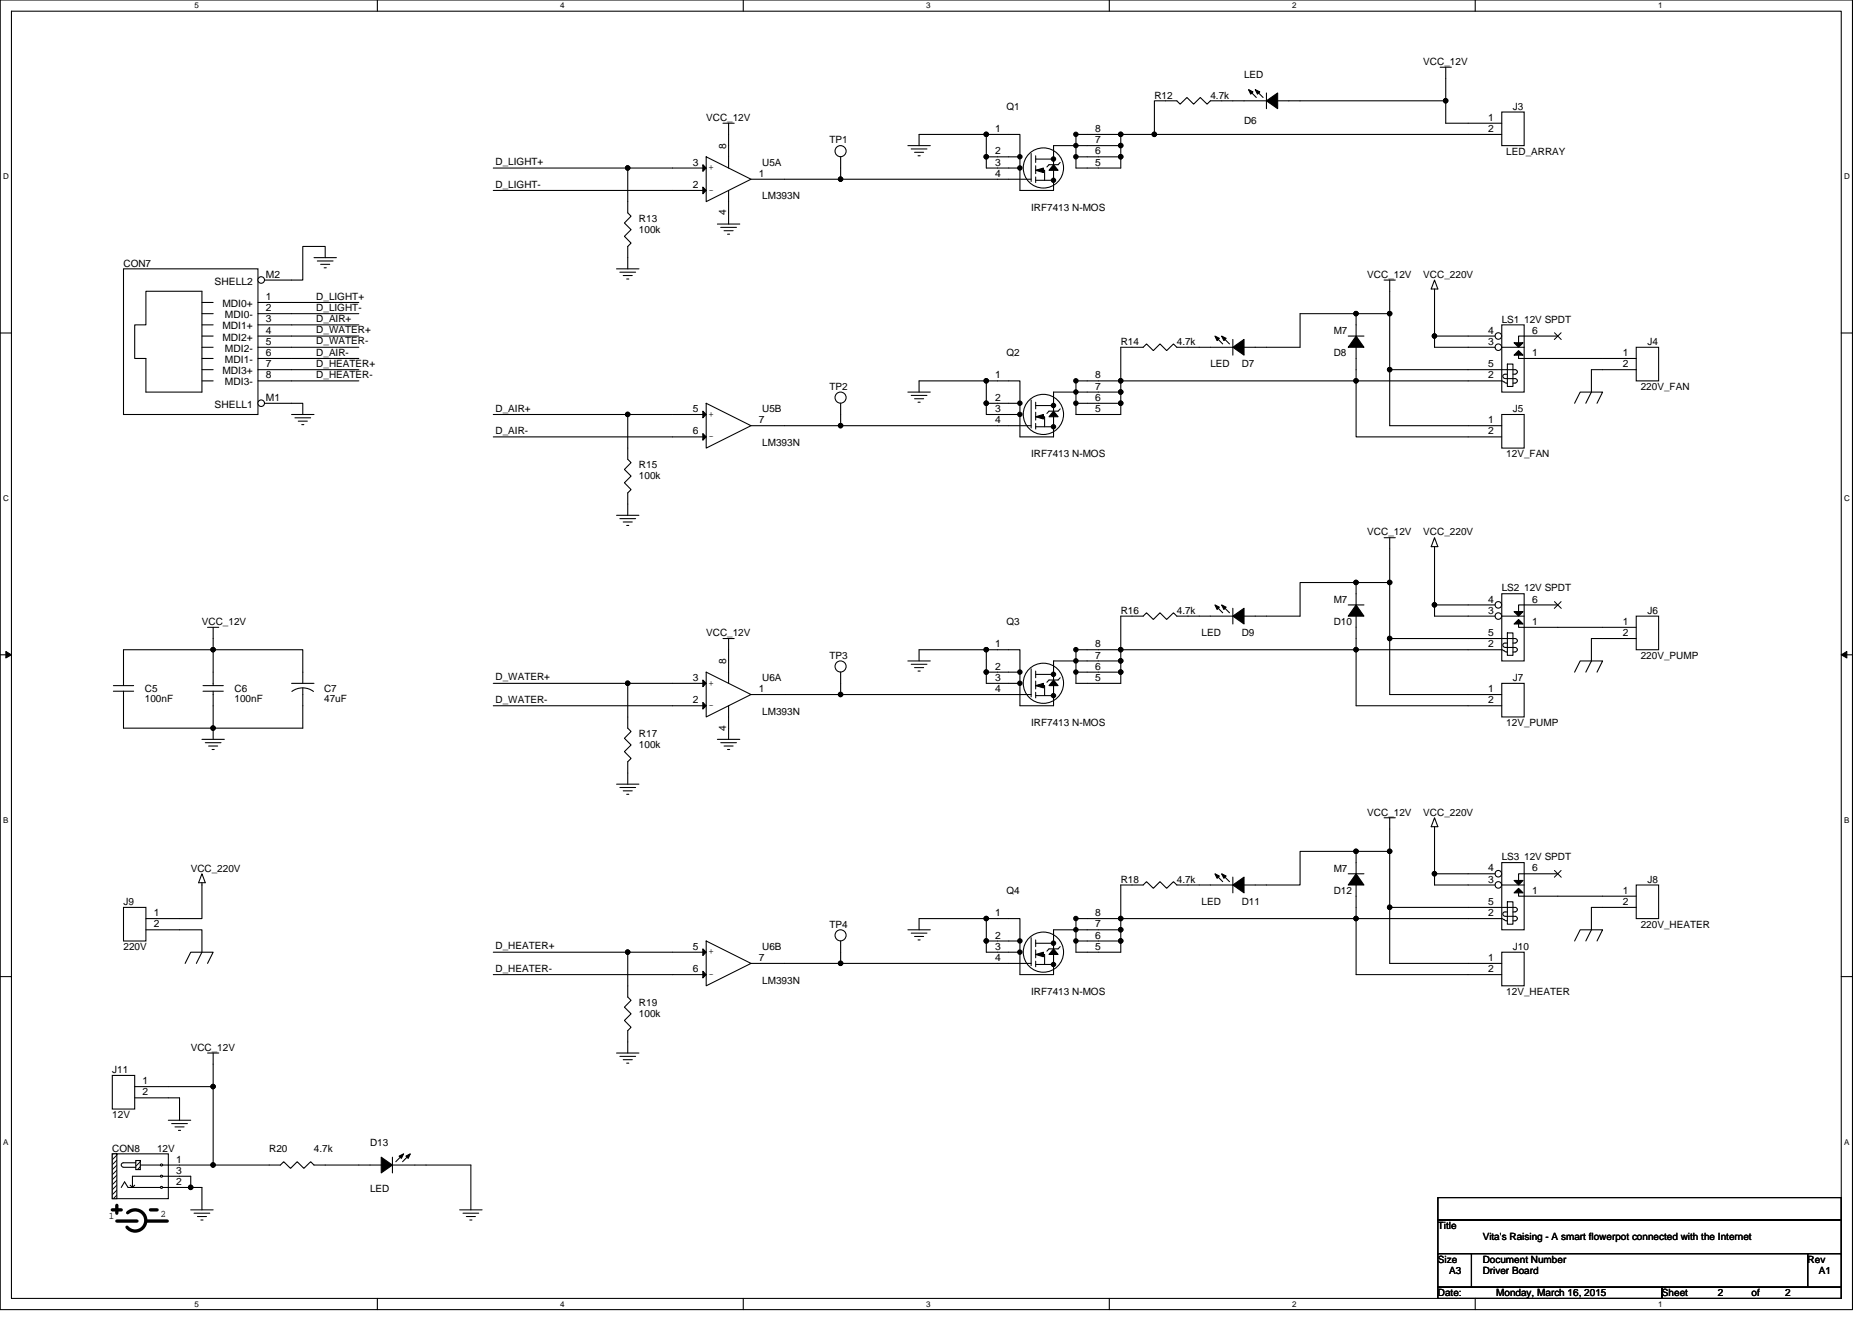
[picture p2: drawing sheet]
<svg xmlns="http://www.w3.org/2000/svg" width="297mm" height="210mm" viewBox="0 0 297 210" stroke-linecap="round" stroke-linejoin="round" font-family="sans-serif">
<path d="M0 0h293.9v207.9h-293.9zM1.8 1.8h290.4v204.3h-290.4z" fill="none" stroke="#000" stroke-width=".17"/>
<g fill="#fff">
<path d="M30.8 .2h.7v1.4h-.7z"/>
<path d="M30.8 206.3h.7v1.4h-.7z"/>
</g>
<path d="M59.9 0v1.8M59.9 206.1v1.8" fill="none" stroke="#000" stroke-width=".17"/>
<g fill="#fff">
<path d="M88.9 .2h.7v1.4h-.7z"/>
<path d="M88.9 206.3h.7v1.4h-.7z"/>
</g>
<path d="M117.9 0v1.8M117.9 206.1v1.8" fill="none" stroke="#000" stroke-width=".17"/>
<g fill="#fff">
<path d="M147 .2h.7v1.4h-.7z"/>
<path d="M147 206.3h.7v1.4h-.7z"/>
</g>
<path d="M176 0v1.8M176 206.1v1.8" fill="none" stroke="#000" stroke-width=".17"/>
<g fill="#fff">
<path d="M205 .2h.7v1.4h-.7z"/>
<path d="M205 206.3h.7v1.4h-.7z"/>
</g>
<path d="M234.1 0v1.8M234.1 206.1v1.8" fill="none" stroke="#000" stroke-width=".17"/>
<g fill="#fff">
<path d="M263.1 .2h.7v1.4h-.7z"/>
<path d="M263.1 206.3h.7v1.4h-.7z"/>
<path d="M.5 27.3h.9v1.4h-.9z"/>
<path d="M292.6 27.3h.9v1.4h-.9z"/>
<path d="M.5 78.4h.9v1.4h-.9z"/>
<path d="M292.6 78.4h.9v1.4h-.9z"/>
</g>
<path d="M0 52.9h1.8M292.2 52.9h1.7" fill="none" stroke="#000" stroke-width=".17"/>
<g fill="#fff">
<path d="M.5 129.5h.8v1.4h-.8z"/>
<path d="M292.6 129.5h.9v1.4h-.9z"/>
</g>
<path d="M0 103.9h1.8M292.2 103.9h1.7" fill="none" stroke="#000" stroke-width=".17"/>
<path d="M.9 103.4l.9 .5-.9 .5zM292.2 103.9l.8-.5v1z" fill="#000" stroke="#000" stroke-width=".16"/>
<g fill="#fff">
<path d="M.5 180.5h.8v1.4h-.8z"/>
<path d="M292.6 180.5h.9v1.4h-.9z"/>
</g>
<g fill="none" stroke="#000" stroke-width=".17">
<path d="M114.7 19.6h1.8M115.6 19.6v3.5M185 16h-1.8v5.3h49.8M193.8 16h1.8M206.3 16h23.1M228.5 10.7h1.8M229.4 10.7v5.3M229.4 16v3.6h3.6M78.3 26.7h21.3M78.3 30.2h28.4M99.6 26.7v5.3M99.6 26.7h7.1"/>
<path d="M113.8 35.6h3.6M114.4 36.1h2.5M114.9 36.6h1.4M115.4 37.2h.4M115.6 33.8v1.8M124.5 28.4h8.9M133.4 28.4h24.9M133.4 26.7v1.7M144.1 23.1h3.5M144.6 23.6h2.5M145.1 24.2h1.5M145.7 24.7h.3"/>
<path d="M156.5 21.3h-10.7v1.8M156.5 24.9v1.8h1.8M156.5 21.3v3.6M156.5 21.3h1.8M156.5 24.9h1.8M174.3 21.3h3.5M174.3 23.1h3.5M174.3 24.9h3.5M177.8 24.9v1.8h-3.5M177.8 23.1v1.8M177.8 21.3h5.4M177.8 21.3v1.8"/>
<path d="M46.3 48h10.6M46.3 51.6h10.6M46.3 49.8h10.6M46.3 53.3h10.6M46.3 55.1h10.6M46.3 56.9h10.6M46.3 58.7h10.6M49.8 40.9h3.6M50.4 41.4h2.4M50.9 42h1.4M51.4 42.5h.4M51.6 40.9v-1.8h-3.6v5.3h-1.7"/>
<path d="M97.8 42.7h3.6M98.4 43.2h2.5M98.9 43.7h1.4M99.4 44.3h.4M99.6 40.9v1.8M179.6 55.1h-1.8v5.4M188.5 55.1h1.8M215.2 58.7v1.8h17.8M219.6 44.4h1.8M220.5 44.4v5.4M220.5 49.8v8.9M220.5 58.7v8.9h12.5"/>
<path d="M220.5 49.8h-14.2v5.3h-5.3M220.5 58.7h12.5M227.6 45.9v7.4M227.6 44.5l.6 1.4h-1.1zM233 53.3h-5.4v1.8h5.4M238.3 51.6h3.5v10.6h-3.5zM238.3 55.1h3.5M238.3 58.7h2.1M239.2 57.8h.9v3.5h-.9zM239.2 59.4h-.4a.34 .34 0 0 0-.3 .3 .34 .34 0 0 0 .3 .4M240.1 59.4h.3M240.4 58.7a.35 .35 0 0 1 .4 .3 .35 .35 0 0 1-.4 .4"/>
<path d="M241 56.4v.5h.8M241.8 53.3h-.8v1.1M247.2 56.9h7.1M254.3 58.7h-1.8v3.5l-.9 1.8M46.3 64h1.7v1.8M46.3 65.8h3.5M46.3 60.5h10.6M46.8 66.3h2.5M47.3 66.8h1.5M47.9 67.4h.3M78.3 69.3h28.4M78.3 65.8h21.3"/>
<path d="M99.6 65.8v5.3M99.6 65.8h7.1M124.5 67.6h8.9M133.4 67.6h24.9M133.4 65.8v1.8M144.1 62.2h3.5M144.6 62.8h2.5M145.1 63.3h1.5M145.7 63.8h.3M156.5 60.5h-10.7v1.7M156.5 60.5v3.5M156.5 64v1.8h1.8"/>
<path d="M156.5 60.5h1.8M156.5 64h1.8M174.3 60.5h3.5M174.3 62.2h3.5M174.3 64h3.5M177.8 64v1.8h-3.5M177.8 62.2v1.8M177.8 60.5v1.7M177.8 60.5h37.4v8.8h17.8M238.3 60.5l.3 .1M238.7 60.6l.3 .2M238.8 60.1h1.6"/>
<path d="M239 60.8h.2M240.1 60.8h.3M240.4 60.1a.35 .35 0 0 1 .4 .3 .35 .35 0 0 1-.4 .4M249.8 64l.9-1.8h3.6l-.9 1.8M32.9 99.6h1.8M33.8 99.6v3.5M97.8 81.8h3.6M98.4 82.3h2.5M98.9 82.8h1.4M99.4 83.4h.4M99.6 80v1.8M179.6 97.8h-1.8v5.3"/>
<path d="M188.5 97.8h1.8M219.6 85.3h1.8M220.5 92.5h-14.2v5.3h-5.3M220.5 85.3v7.2M220.5 92.5v8.8M227.6 86.8v9.2M227.6 85.3l.6 1.5h-1.1zM233 96h-5.4v1.8h5.4M247.2 99.6h7.1M19.6 112v3.6h14.2M32 117.3h3.6M32.6 117.9h2.5"/>
<path d="M33.1 118.4h1.4M33.7 119h.3M33.8 103.1h14.2v3.6M33.8 103.1h-14.2v3.6M33.8 103.1v3.6M33.8 112v3.6M33.8 115.6v1.7M48 112v3.6h-14.2M78.3 112h28.4M78.3 108.5h21.3M99.6 108.5v5.3M99.6 108.5h7.1"/>
<path d="M113.8 117.3h3.6M114.4 117.9h2.5M114.7 101.3h1.8M114.9 118.4h1.4M115.4 119h.4M115.6 101.3v3.6M115.6 115.6v1.7M124.5 110.2h8.9M133.4 110.2h24.9M133.4 108.5v1.7M144.1 104.9h3.5M144.6 105.4h2.5"/>
<path d="M145.1 106h1.5M145.7 106.5h.3M156.5 103.1h-10.7v1.8M156.5 106.7v1.8h1.8M156.5 103.1v3.6M156.5 103.1h1.8M156.5 106.7h1.8M174.3 104.9h3.5M174.3 103.1h3.5M174.3 106.7h3.5M177.8 106.7v1.8h-3.5M177.8 103.1v1.8"/>
<path d="M177.8 104.9v1.8M177.8 103.1h37.4v8.9h17.8M215.2 101.3v1.8h17.8M233 101.3h-12.5v8.9h12.5M249.8 106.7l.9-1.8h3.6l-.9 1.8M254.3 101.3h-1.8v3.6l-.9 1.8M32 138.7l.6 1.4h-1.1zM97.8 124.5h3.6M98.4 125h2.5M98.9 125.5h1.4M99.4 126.1h.4M99.6 122.7v1.8"/>
<path d="M219.6 129.8h1.8M220.5 135.1h-14.2v5.4h-5.3M220.5 129.8v5.3M220.5 135.1v8.9M227.6 131.2v7.5M227.6 129.8l.6 1.4h-1.1zM233 138.7h-5.4v1.8h5.4M0 155h1.8M28.5 147.6h3.5v3.5l-.8 1.8M29.4 152.9l.9-1.8h3.5l-.9 1.8M32 140.1v5.7h-3.5M78.3 154.7h28.4"/>
<path d="M78.3 151.1h21.3M99.6 151.1v5.4M99.6 151.1h7.1M124.5 152.9h8.9M133.4 152.9h24.9M133.4 151.1v1.8M144.1 147.6h3.5M144.6 148.1h2.5M145.1 148.6h1.5M145.7 149.2h.3M156.5 145.8h-10.7v1.8M156.5 145.8v3.6"/>
<path d="M156.5 145.8h1.8M156.5 149.4h1.8M156.5 149.4v1.7h1.8M174.3 147.6h3.5M174.3 145.8h3.5M174.3 149.4h3.5M177.8 149.4v1.7h-3.5M177.8 145.8v1.8M177.8 147.6v1.8M177.8 145.8h55.2M179.6 140.5h-1.8v5.3M188.5 140.5h1.8"/>
<path d="M215.2 144v10.7h17.8M220.5 144h12.5M220.5 144v8.9h12.5M247.2 142.2h7.1M249.8 149.4l.9-1.8h3.6l-.9 1.8M254.3 144h-1.8v3.6l-.9 1.8M292.2 155h1.7M26.7 177.8h3.6M26.7 174.2h1.8v3.6M26.7 172.5h7.1M27.2 178.3h2.5M27.8 178.9h1.4"/>
<path d="M28.3 179.4h.4M32.9 167.1h1.8M33.8 167.1v5.4M33.8 172.5v12.4M97.8 167.1h3.6M98.4 167.7h2.5M98.9 168.2h1.4M99.4 168.7h.4M99.6 165.4v1.7M28.5 186.7h1.8v1.8M28.5 188.5h1.8M28.5 184.9h5.3"/>
<path d="M30.3 192h3.5M30.3 188.5h1.7v3.5M30.8 192.6h2.5M31.3 193.1h1.5M31.9 193.6h.3M33.8 184.9h8.9M51.6 184.9h5.3M67.6 184.9h7.1v7.1M72.9 192h3.6M73.5 192.6h2.5M74 193.1h1.4M74.5 193.6h.4"/>
<path d="M228.2 190.1h64v3.5h-64zM228.2 193.6h64v5.4h-64zM228.2 199h5.3v5.3h-5.3zM233.5 199h53.3v5.3h-53.3zM286.8 199h5.4v5.3h-5.4zM228.2 204.3h35.5v1.8h-35.5zM263.7 204.3h28.5v1.8h-28.5z"/>
</g>
<g fill="#000" stroke="#000" stroke-width=".17">
<path d="M241 55.6l.7 .8h-1.5z" fill-rule="evenodd"/>
<path d="M240.2 54.4h1.5l-.7 .7z" fill-rule="evenodd"/>
<circle cx="229.4" cy="16" r=".35"/>
<circle cx="99.6" cy="26.7" r=".35"/>
<circle cx="133.4" cy="28.4" r=".35"/>
<circle cx="156.5" cy="21.3" r=".35"/>
<circle cx="156.5" cy="24.9" r=".35"/>
<circle cx="177.8" cy="21.3" r=".35"/>
<circle cx="177.8" cy="23.1" r=".35"/>
<circle cx="177.8" cy="24.9" r=".35"/>
<circle cx="183.2" cy="21.3" r=".35"/>
<circle cx="215.2" cy="49.8" r=".35"/>
<circle cx="220.5" cy="58.7" r=".35"/>
<circle cx="220.5" cy="49.8" r=".35"/>
<circle cx="227.6" cy="53.3" r=".35"/>
<circle cx="99.6" cy="65.8" r=".35"/>
<circle cx="133.4" cy="67.6" r=".35"/>
<circle cx="156.5" cy="64" r=".35"/>
<circle cx="156.5" cy="60.4" r=".35"/>
<circle cx="177.8" cy="62.2" r=".35"/>
<circle cx="177.8" cy="64" r=".35"/>
<circle cx="177.8" cy="60.4" r=".35"/>
<circle cx="215.2" cy="60.4" r=".35"/>
<circle cx="215.2" cy="92.4" r=".35"/>
<circle cx="220.5" cy="92.4" r=".35"/>
<circle cx="227.6" cy="96" r=".35"/>
<circle cx="33.8" cy="115.6" r=".35"/>
<circle cx="33.8" cy="103.1" r=".35"/>
<circle cx="99.6" cy="108.4" r=".35"/>
<circle cx="133.4" cy="110.2" r=".35"/>
<circle cx="156.5" cy="103.1" r=".35"/>
<circle cx="156.5" cy="106.7" r=".35"/>
<circle cx="177.8" cy="106.7" r=".35"/>
<circle cx="177.8" cy="103.1" r=".35"/>
<circle cx="177.8" cy="104.9" r=".35"/>
<circle cx="215.2" cy="103.1" r=".35"/>
<circle cx="220.5" cy="101.3" r=".35"/>
<circle cx="215.2" cy="135.1" r=".35"/>
<circle cx="220.5" cy="135.1" r=".35"/>
<circle cx="227.6" cy="138.7" r=".35"/>
<circle cx="99.6" cy="151.1" r=".35"/>
<circle cx="133.4" cy="152.9" r=".35"/>
<circle cx="156.5" cy="145.8" r=".35"/>
<circle cx="156.5" cy="149.3" r=".35"/>
<circle cx="177.8" cy="149.3" r=".35"/>
<circle cx="177.8" cy="147.6" r=".35"/>
<circle cx="177.8" cy="145.8" r=".35"/>
<circle cx="215.2" cy="145.8" r=".35"/>
<circle cx="220.5" cy="144" r=".35"/>
<circle cx="33.8" cy="172.5" r=".35"/>
<circle cx="30.3" cy="188.5" r=".35"/>
<circle cx="33.8" cy="184.9" r=".35"/>
</g>
<circle cx="237.7" cy="55.1" r=".52" fill="#fff" stroke="#000" stroke-width=".17"/>
<path d="M233 55.1h4.2M233 58.7h5.3M241.8 53.3h5.4M241.8 56.9h5.4M233 60.5h5.3" fill="none" stroke="#000" stroke-width=".17"/>
<path d="M246.7 52.8l1 1.1M247.7 52.8l-1.1 1.1" fill="none" stroke="#000" stroke-width=".16"/>
<circle cx="237.7" cy="53.3" r=".52" fill="#fff" stroke="#000" stroke-width=".17"/>
<g fill="none" stroke="#000" stroke-width=".17">
<path d="M233 53.3h4.2M238.3 136.9h3.5v10.7h-3.5zM241.8 138.7h-.8v1M106.7 151.1h5.4M106.7 154.7h5.4M112.1 149.4l7.1 3.5-7.1 3.6zM119.2 152.9h5.3M238.3 145.8l.3 .2M238.3 140.5h3.5M238.3 144h2.1M238.7 145.9l.1 .2 .4 .1M239.2 143.1h.9v3.6h-.9z"/>
<path d="M239.2 144.7h-.4a.34 .34 0 0 0-.3 .4 .34 .34 0 0 0 .3 .3h1.6M240.1 144.7h.3M240.1 146.2h.3M240.4 144a.35 .35 0 0 1 .4 .4 .35 .35 0 0 1-.4 .3M240.4 145.4a.35 .35 0 0 1 .4 .4 .35 .35 0 0 1-.4 .3M241 141.7v.5h.8"/>
</g>
<g fill="#000" stroke="#000" stroke-width=".17">
<path d="M111.5 150.6l.6 .5-.6 .6zM111.5 154.2l.6 .5-.6 .5z"/>
<path d="M241 141l.7 .7h-1.5z" fill-rule="evenodd"/>
<path d="M240.2 139.7h1.5l-.7 .8z" fill-rule="evenodd"/>
</g>
<circle cx="237.7" cy="140.5" r=".52" fill="#fff" stroke="#000" stroke-width=".17"/>
<path d="M241.8 138.7h5.4M233 140.5h4.2M233 144h5.3M233 145.8h5.3M241.8 142.2h5.4" fill="none" stroke="#000" stroke-width=".17"/>
<path d="M246.7 138.2l1 1M247.7 138.2l-1.1 1" fill="none" stroke="#000" stroke-width=".16"/>
<circle cx="237.7" cy="138.7" r=".52" fill="#fff" stroke="#000" stroke-width=".17"/>
<g fill="none" stroke="#000" stroke-width=".17">
<path d="M19.6 42.7h21.3v23.1h-21.3zM23.2 46.2h8.8v16h-8.8v-5.3h-1.8v-5.3h1.8zM32 48h1.8M32 49.8h1.8M32 51.6h1.8M32 53.3h1.8M32 55.1h1.8M32 56.9h1.8M32 58.7h1.8M40.9 48h5.4M40.9 49.8h5.4M40.9 51.6h5.4"/>
<path d="M40.9 53.3h5.4M40.9 55.1h5.4M40.9 56.9h5.4M40.9 58.7h5.4M32 60.5h1.8M40.9 60.5h5.4M233 110.2h5.3M233 112h5.3M238.3 108.5h3.5v5.3h-3.5zM233 138.7h4.2"/>
</g>
<circle cx="41.4" cy="64" r=".52" fill="#fff" stroke="#000" stroke-width=".17"/>
<path d="M42 64h4.3" fill="none" stroke="#000" stroke-width=".17"/>
<circle cx="41.4" cy="44.4" r=".52" fill="#fff" stroke="#000" stroke-width=".17"/>
<g fill="none" stroke="#000" stroke-width=".17">
<path d="M185 16h1.7l.6 .5 1-1 1.1 1 1.1-1 1 1 .6-.5h1.7M195.6 16h5.4M198.3 14.4l1 1.1M199.3 14.4l1.1 1.1M201 14.8v2.5M206.3 16h-3.6M233 19.6h5.3M238.3 17.8h3.5v5.3h-3.5zM99.6 32v1.8l.5 .5-1 1.1 1 1-1 1.1 1 1.1-.5 .5v1.8M106.7 26.7h5.4M106.7 30.2h5.4M112.1 24.9l7.1 3.5-7.1 3.6z"/>
<path d="M115.6 23.1v3.6M115.6 30.2v3.6M119.2 28.4h5.3M133.4 24.9v1.8M158.3 28.4h5.3M158.3 24.9h3.5v5.3h5.4v-3.2M158.3 26.7h3.5M158.3 21.3h3.5v3.6M163.6 24.4v4.4M164.3 28.1v.9M164.3 26.3v1.3M164.3 24.7v1.1"/>
<path d="M164.3 28.6h2.9M164.3 27h1.5v1.6M164.3 25.3h2.9M168.2 25.8l-.3 .3h-1.4l-.4 .4M170.7 24.9h3.6M174.3 23.1h-7.1v3M174.3 21.3h-3.6v5.4h3.6M233 21.3h5.3M42 44.4h4.3M190.3 55.1h5.3M193 53.5l1 1.1M194 53.5l1.1 1.1"/>
<path d="M195.6 53.9v2.5M197.4 55.1h3.6M213.9 53.3h2.5M215.2 49.8v3.5M215.2 55.1v3.6M254.3 56.9h5.3M254.3 58.7h5.3M259.6 55.1h3.6v5.4h-3.6zM99.6 71.1v1.8l.5 .5-1 1.1 1 1.1-1 1 1 1.1-.5 .5v1.8M106.7 65.8h5.4M106.7 69.3h5.4M112.1 64l7.1 3.6-7.1 3.5z"/>
<path d="M119.2 67.6h5.3M133.4 64v1.8M158.3 67.6h5.3M158.3 64h3.5v5.3h5.4v-3.2M158.3 65.8h3.5M158.3 60.5h3.5v3.5M163.6 63.5v4.4M164.3 67.2v.9M164.3 65.4v1.3M164.3 63.8v1.1M164.3 67.7h2.9M164.3 66.1h1.5v1.6"/>
<path d="M164.3 64.4h2.9M168.2 64.9l-.3 .4h-1.4l-.4 .3M170.7 64h3.6M174.3 62.2h-7.1v3.1M174.3 60.5h-3.6v5.3h3.6M233 67.6h5.3M233 69.3h5.3M238.3 65.8h3.5v5.3h-3.5zM179.6 97.8h1.8l.5-.5 1.1 1 1.1-1 1 1 1.1-1 .5 .5h1.8M190.3 97.8h5.3M193 96.2l1 1.1M194 96.2l1.1 1.1"/>
<path d="M195.6 96.5v2.5M197.4 97.8h3.6M213.9 96h2.5M215.2 97.8v3.5M215.2 92.5v3.5M238.3 94.2h3.5v10.7h-3.5zM238.3 97.8h3.5M241 99v.6h.8M241.8 96h-.8v1.1M254.3 99.6h5.3M259.6 97.8h3.6v5.3h-3.6zM18 109.7h3.2"/>
<path d="M18 108.8h3.2M19.6 106.7v2.1M19.6 109.7v2.3M32.2 109.7h3.2M32.2 108.8h3.2M33.8 106.7v2.1M33.8 109.7v2.3M46.3 108.5h3.5M46.3 109.7a2.86 2.86 0 0 1 3.4 0M48 109.2v2.8M48 106.7v1.8M106.7 108.5h5.4"/>
<path d="M106.7 112h5.4M112.1 106.7l7.1 3.5-7.1 3.6zM115.6 104.9v3.6M115.6 112v3.6M119.2 110.2h5.3M133.4 106.7v1.8M158.3 106.7h3.5v5.3h5.4v-3.2M158.3 108.5h3.5M158.3 103.1h3.5v3.6M163.6 106.2v4.4M163.6 110.2h-5.3M164.3 109.9v.9"/>
<path d="M164.3 108.1v1.2M164.3 106.5v1.1M164.3 110.4h2.9M164.3 108.8h1.5v1.6M164.3 107h2.9M168.2 107.6l-.3 .3h-1.4l-.4 .4M170.7 106.7h3.6M174.3 104.9h-7.1v3M174.3 103.1h-3.6v5.4h3.6M238.3 103.1l.3 .2M238.3 101.3h2.1M238.7 103.3l.3 .2"/>
<path d="M238.8 102.8h1.6M239 103.5h.2M239.2 100.5h.9v3.5h-.9zM239.2 102.1h-.4a.34 .34 0 0 0-.3 .3 .34 .34 0 0 0 .3 .3M240.1 102.1h.3M240.1 103.5h.3M240.4 101.3a.35 .35 0 0 1 .4 .4 .35 .35 0 0 1-.4 .3M240.4 102.8a.35 .35 0 0 1 .4 .3 .35 .35 0 0 1-.4 .4M254.3 101.3h5.3M193 138.9l1 1M194 138.9l1.1 1M195.6 139.2v2.5"/>
<path d="M213.9 138.7h2.5M215.2 135.1v3.6M99.6 156.5v1.7l.5 .6-1 1.1 1 1-1 1.1 1 1-.5 .6v1.8M133.4 149.4v1.7M190.3 140.5h5.3M197.4 140.5h3.6M215.2 140.5v3.5M233 152.9h5.3M233 154.7h5.3M238.3 151.1h3.5v5.4h-3.5zM42.7 184.9h1.8l.5-.5 1.1 1 1.1-1 1 1 1.1-1 .5 .5h1.8M56.9 184.9h3.6"/>
<path d="M62.3 183.7v2.5M62.3 184.9h5.3M63.9 183.3l-1.1 1.1M64.9 183.3l-1 1.1"/>
<circle cx="133.4" cy="24" r=".88"/>
<circle cx="165.6" cy="26.7" r="3.2"/>
<circle cx="133.4" cy="63.1" r=".88"/>
<circle cx="165.6" cy="65.8" r="3.2"/>
<circle cx="133.4" cy="105.8" r=".88"/>
<circle cx="165.6" cy="108.4" r="3.2"/>
<circle cx="133.4" cy="148.4" r=".88"/>
</g>
<g fill="#000" stroke="#000" stroke-width=".17">
<path d="M111.5 26.1l.6 .6-.6 .5zM111.5 29.7l.6 .5-.6 .6zM111.5 65.3l.6 .5-.6 .5zM111.5 68.8l.6 .5-.6 .6zM111.5 107.9l.6 .6-.6 .5zM111.5 111.5l.6 .5-.6 .5z"/>
<path d="M198.1 14.2l.7 .4-.3 .3z" fill-rule="evenodd"/>
<path d="M199.2 14.2l.7 .4-.4 .3z" fill-rule="evenodd"/>
<path d="M201 16l1.7-1.2v2.5z" fill-rule="evenodd"/>
<path d="M164.3 27l1.3-.3v.7z" fill-rule="evenodd"/>
<path d="M167.2 26.1l.7 .9h-1.4z" fill-rule="evenodd"/>
<path d="M192.8 53.3l.7 .4-.4 .4z" fill-rule="evenodd"/>
<path d="M193.8 53.3l.8 .4-.4 .4z" fill-rule="evenodd"/>
<path d="M195.6 55.1l1.8-1.2v2.5z" fill-rule="evenodd"/>
<path d="M215.2 53.3l1.2 1.8h-2.5z" fill-rule="evenodd"/>
<path d="M164.3 66.1l1.3-.3v.7z" fill-rule="evenodd"/>
<path d="M167.2 65.3l.7 .8h-1.4z" fill-rule="evenodd"/>
<path d="M192.8 96l.7 .4-.4 .3z" fill-rule="evenodd"/>
<path d="M193.8 96l.8 .4-.4 .3z" fill-rule="evenodd"/>
<path d="M195.6 97.8l1.8-1.3v2.5z" fill-rule="evenodd"/>
<path d="M215.2 96l1.2 1.8h-2.5z" fill-rule="evenodd"/>
<path d="M241 98.3l.7 .7h-1.5z" fill-rule="evenodd"/>
<path d="M240.2 97.1h1.5l-.7 .7z" fill-rule="evenodd"/>
<path d="M164.3 108.8l1.3-.3v.7z" fill-rule="evenodd"/>
<path d="M167.2 107.9l.7 .9h-1.4z" fill-rule="evenodd"/>
<path d="M192.8 138.7l.7 .3-.4 .4z" fill-rule="evenodd"/>
<path d="M193.8 138.7l.8 .3-.4 .4z" fill-rule="evenodd"/>
<path d="M215.2 138.7l1.2 1.8h-2.5z" fill-rule="evenodd"/>
<path d="M195.6 140.5l1.8-1.3v2.5z" fill-rule="evenodd"/>
<path d="M60.5 183.7l1.8 1.2-1.8 1.3z" fill-rule="evenodd"/>
<path d="M63.3 183.5l.7-.4-.3 .8z" fill-rule="evenodd"/>
<path d="M64.4 183.5l.7-.4-.3 .8z" fill-rule="evenodd"/>
<circle cx="161.8" cy="26.7" r=".35"/>
<circle cx="161.8" cy="24.9" r=".35"/>
<circle cx="167.2" cy="25.2" r=".35"/>
<circle cx="167.2" cy="28.6" r=".35"/>
<circle cx="170.7" cy="21.3" r=".35"/>
<circle cx="170.7" cy="23.1" r=".35"/>
<circle cx="170.7" cy="24.9" r=".35"/>
<circle cx="161.8" cy="65.8" r=".35"/>
<circle cx="161.8" cy="64" r=".35"/>
<circle cx="167.2" cy="64.4" r=".35"/>
<circle cx="167.2" cy="67.7" r=".35"/>
<circle cx="170.7" cy="60.4" r=".35"/>
<circle cx="170.7" cy="64" r=".35"/>
<circle cx="170.7" cy="62.2" r=".35"/>
<circle cx="161.8" cy="106.7" r=".35"/>
<circle cx="161.8" cy="108.4" r=".35"/>
<circle cx="167.2" cy="107" r=".35"/>
<circle cx="167.2" cy="110.4" r=".35"/>
<circle cx="170.7" cy="103.1" r=".35"/>
<circle cx="170.7" cy="104.9" r=".35"/>
<circle cx="170.7" cy="106.7" r=".35"/>
</g>
<circle cx="237.7" cy="97.8" r=".52" fill="#fff" stroke="#000" stroke-width=".17"/>
<path d="M233 97.8h4.2M241.8 96h5.4M241.8 99.6h5.4M233 101.3h5.3M233 103.1h5.3" fill="none" stroke="#000" stroke-width=".17"/>
<path d="M246.7 95.5l1 1.1M247.7 95.5l-1.1 1.1" fill="none" stroke="#000" stroke-width=".16"/>
<circle cx="237.7" cy="96" r=".52" fill="#fff" stroke="#000" stroke-width=".17"/>
<path d="M179.6 55.1h1.8l.5-.5 1.1 1 1.1-1 1 1 1.1-1 .5 .5h1.8M233 96h4.2M19.6 144h3.6v5.4h-3.6zM23.2 145.8h5.3M23.2 147.6h5.3M17.8 170.7h3.6v5.3h-3.6zM21.4 172.5h5.3M21.4 174.2h5.3" fill="none" stroke="#000" stroke-width=".17"/>
<path d="M21.5 184.2h.8v1.4h-.8z" fill="#fff"/>
<path d="M21.5 184.2v1.4h.8v-1.4z" fill-rule="evenodd" fill="#000" stroke="#000" stroke-width=".17"/>
<g fill="none" stroke="#000" stroke-width=".17">
<path d="M17.8 183.1h8.9v7.1h-8.9zM19.6 184.6a.35 .35 0 0 0-.4 .3 .35 .35 0 0 0 .4 .4M19.6 184.6h1.9M19.6 185.3h1.9M20.3 188.5h5.2M20.7 188.1l.3 .4M21.4 188.1l-.4 .4M22.3 184.9h3.2M25.5 186.7h-4.5v1.8M25.5 188.3h.2v.3h-.2zM25.5 186.6h.2v.2h-.2zM25.5 184.8h.2v.2h-.2z"/>
<path d="M25.8 184.9h.9M25.8 186.7h.9M25.8 188.5h.9"/>
</g>
<path d="M17.8 192h1.4M18.5 193.8h3.2M18.5 191.3v1.3M20.3 192.5a1.69 1.69 0 0 1 2.4 0 1.69 1.69 0 0 1-.1 2.5 1.69 1.69 0 0 1-2.5-.2M23.3 193.8h3.2M23.9 192h1" fill="none" stroke="#000" stroke-width=".53"/>
<path d="M17.8 183.1h.7v7.1h-.7z" fill="#fff"/>
<g fill="#000" stroke="#000" stroke-width=".17">
<path d="M164.3 151.5l1.3-.4v.7z" fill-rule="evenodd"/>
<path d="M167.2 150.6l.7 .9h-1.4z" fill-rule="evenodd"/>
<path d="M17.8 183.1v7.1h.7v-7.1z" fill-rule="evenodd"/>
<circle cx="229.4" cy="16" r=".35"/>
<circle cx="99.6" cy="26.7" r=".35"/>
<circle cx="133.4" cy="28.4" r=".35"/>
<circle cx="156.5" cy="21.3" r=".35"/>
<circle cx="156.5" cy="24.9" r=".35"/>
<circle cx="177.8" cy="21.3" r=".35"/>
<circle cx="177.8" cy="23.1" r=".35"/>
<circle cx="177.8" cy="24.9" r=".35"/>
<circle cx="183.2" cy="21.3" r=".35"/>
<circle cx="215.2" cy="49.8" r=".35"/>
<circle cx="220.5" cy="58.7" r=".35"/>
<circle cx="220.5" cy="49.8" r=".35"/>
<circle cx="227.6" cy="53.3" r=".35"/>
<circle cx="99.6" cy="65.8" r=".35"/>
<circle cx="133.4" cy="67.6" r=".35"/>
<circle cx="156.5" cy="64" r=".35"/>
<circle cx="156.5" cy="60.4" r=".35"/>
<circle cx="177.8" cy="62.2" r=".35"/>
<circle cx="177.8" cy="64" r=".35"/>
<circle cx="177.8" cy="60.4" r=".35"/>
<circle cx="215.2" cy="60.4" r=".35"/>
<circle cx="215.2" cy="92.4" r=".35"/>
<circle cx="220.5" cy="92.4" r=".35"/>
<circle cx="227.6" cy="96" r=".35"/>
<circle cx="33.8" cy="115.6" r=".35"/>
<circle cx="33.8" cy="103.1" r=".35"/>
<circle cx="99.6" cy="108.4" r=".35"/>
<circle cx="133.4" cy="110.2" r=".35"/>
<circle cx="156.5" cy="103.1" r=".35"/>
<circle cx="156.5" cy="106.7" r=".35"/>
<circle cx="177.8" cy="106.7" r=".35"/>
<circle cx="177.8" cy="103.1" r=".35"/>
<circle cx="177.8" cy="104.9" r=".35"/>
<circle cx="215.2" cy="103.1" r=".35"/>
<circle cx="220.5" cy="101.3" r=".35"/>
<circle cx="215.2" cy="135.1" r=".35"/>
<circle cx="220.5" cy="135.1" r=".35"/>
<circle cx="227.6" cy="138.7" r=".35"/>
<circle cx="99.6" cy="151.1" r=".35"/>
<circle cx="133.4" cy="152.9" r=".35"/>
<circle cx="156.5" cy="145.8" r=".35"/>
<circle cx="156.5" cy="149.3" r=".35"/>
<circle cx="161.8" cy="149.3" r=".35"/>
<circle cx="161.8" cy="151.1" r=".35"/>
<circle cx="167.2" cy="149.7" r=".35"/>
<circle cx="167.2" cy="153.1" r=".35"/>
<circle cx="170.7" cy="147.6" r=".35"/>
<circle cx="170.7" cy="149.3" r=".35"/>
<circle cx="170.7" cy="145.8" r=".35"/>
<circle cx="177.8" cy="149.3" r=".35"/>
<circle cx="177.8" cy="147.6" r=".35"/>
<circle cx="177.8" cy="145.8" r=".35"/>
<circle cx="215.2" cy="145.8" r=".35"/>
<circle cx="220.5" cy="144" r=".35"/>
<circle cx="33.8" cy="172.5" r=".35"/>
<circle cx="30.3" cy="188.5" r=".35"/>
<circle cx="33.8" cy="184.9" r=".35"/>
</g>
<g fill="none" stroke="#000" stroke-width=".17">
<path d="M99.6 113.8v1.8l.5 .5-1 1.1 1 1-1 1.1 1 1.1-.5 .5v1.8M158.3 149.4h3.5v5.3h5.4v-3.2M158.3 151.1h3.5M158.3 145.8h3.5v3.6M163.6 148.8v4.5M163.6 152.9h-5.3M164.3 152.5v.9M164.3 150.8v1.2M164.3 149.2v1M164.3 153.1h2.9M164.3 151.5h1.5v1.6M164.3 149.7h2.9"/>
<path d="M168.2 150.2l-.3 .4h-1.4l-.4 .4M170.7 149.4h3.6M174.3 147.6h-7.1v3M174.3 145.8h-3.6v5.3h3.6M179.6 140.5h1.8l.5-.6 1.1 1.1 1.1-1.1 1 1.1 1.1-1.1 .5 .6h1.8M254.3 142.2h5.3M254.3 144h5.3M259.6 140.5h3.6v5.3h-3.6zM19.2 188.5l.6-.9 .5 .9M26.7 184.9h1.8M26.7 186.7h1.8M26.7 188.5h1.8"/>
<circle cx="165.6" cy="151.1" r="3.2"/>
</g>
<g font-size="1.6">
<text x="225.8" y="10.3">VCC_12V</text>
<text x="159.7" y="17.4">Q1</text>
<text x="183.2" y="15.6">R12</text>
<text x="192.1" y="15.6">4.7k</text>
<text x="197.4" y="12.4">LED</text>
<text x="240.1" y="17.4">J3</text>
<text x="112.1" y="19.2">VCC_12V</text>
<text x="115.2" y="23.6" transform="rotate(-90 115.2 23.6)">8</text>
<text x="131.6" y="22.8">TP1</text>
<text x="157.9" y="21">1</text>
<text x="173.8" y="22.7">7</text>
<text x="173.8" y="21">8</text>
<text x="197.4" y="19.7">D6</text>
<text x="236.2" y="19.2">1</text>
<text x="236.2" y="21">2</text>
<text x="78.6" y="26.2">D_LIGHT+</text>
<text x="78.6" y="29.8">D_LIGHT-</text>
<text x="109.9" y="26.3">3</text>
<text x="109.9" y="29.8">2</text>
<text x="112.4" y="27">+</text>
<text x="120.4" y="28.1">1</text>
<text x="120.9" y="26.3">U5A</text>
<text x="157.9" y="24.5">2</text>
<text x="157.9" y="26.3">3</text>
<text x="157.9" y="28.1">4</text>
<text x="173.8" y="26.3">5</text>
<text x="173.8" y="24.5">6</text>
<text x="239" y="24.5">LED_ARRAY</text>
<text x="101.4" y="35.2">R13</text>
<text x="112.4" y="30.6">-</text>
<text x="115.2" y="34.2" transform="rotate(-90 115.2 34.2)">4</text>
<text x="120.9" y="31.6">LM393N</text>
<text x="163.6" y="33.4">IRF7413 N-MOS</text>
<text x="101.4" y="37">100k</text>
<text x="19.6" y="42.3">CON7</text>
<text x="34.1" y="45.2">SHELL2</text>
<text x="42.2" y="44.1">M2</text>
<text x="42.2" y="47.6">1</text>
<text x="50.2" y="47.5">D_LIGHT+</text>
<text x="217" y="44.1">VCC_12V</text>
<text x="225.8" y="44.1">VCC_220V</text>
<text x="35.3" y="48.7">MDI0+</text>
<text x="35.3" y="52.3">MDI1+</text>
<text x="35.7" y="50.5">MDI0-</text>
<text x="42.2" y="49.4">2</text>
<text x="42.2" y="51.2">3</text>
<text x="42.2" y="53">4</text>
<text x="50.2" y="49.3">D_LIGHT-</text>
<text x="50.2" y="51.1">D_AIR+</text>
<text x="50.2" y="52.9">D_WATER+</text>
<text x="211.6" y="53">M7</text>
<text x="236.2" y="53">4</text>
<text x="238.3" y="51.2">LS1 12V SPDT</text>
<text x="243.1" y="53">6</text>
<text x="35.3" y="54.1">MDI2+</text>
<text x="35.3" y="59.4">MDI3+</text>
<text x="35.7" y="55.8">MDI2-</text>
<text x="35.7" y="57.6">MDI1-</text>
<text x="42.2" y="54.7">5</text>
<text x="42.2" y="56.5">6</text>
<text x="42.2" y="58.3">7</text>
<text x="50.2" y="54.7">D_WATER-</text>
<text x="50.2" y="56.4">D_AIR-</text>
<text x="50.2" y="58.2">D_HEATER+</text>
<text x="50.2" y="60">D_HEATER-</text>
<text x="159.7" y="56.5">Q2</text>
<text x="177.8" y="54.8">R14</text>
<text x="186.7" y="54.8">4.7k</text>
<text x="192.1" y="58.3">LED</text>
<text x="197" y="58.3">D7</text>
<text x="211.6" y="56.5">D8</text>
<text x="236.2" y="54.7">3</text>
<text x="236.2" y="58.3">5</text>
<text x="243.1" y="56.5">1</text>
<text x="257.5" y="56.5">1</text>
<text x="257.5" y="58.3">2</text>
<text x="261.4" y="54.8">J4</text>
<text x="34.1" y="64.7">SHELL1</text>
<text x="35.7" y="61.2">MDI3-</text>
<text x="42.2" y="60.1">8</text>
<text x="42.2" y="63.6">M1</text>
<text x="78.6" y="65.3">D_AIR+</text>
<text x="109.9" y="65.4">5</text>
<text x="120.9" y="65.4">U5B</text>
<text x="131.6" y="61.9">TP2</text>
<text x="157.9" y="60.1">1</text>
<text x="157.9" y="63.6">2</text>
<text x="157.9" y="65.4">3</text>
<text x="173.8" y="65.4">5</text>
<text x="173.8" y="63.6">6</text>
<text x="173.8" y="61.8">7</text>
<text x="173.8" y="60.1">8</text>
<text x="236.2" y="60.1">2</text>
<text x="240.1" y="65.4">J5</text>
<text x="260.3" y="61.9">220V_FAN</text>
<text x="78.6" y="68.9">D_AIR-</text>
<text x="109.9" y="69">6</text>
<text x="112.4" y="69.7">-</text>
<text x="112.4" y="66.1">+</text>
<text x="120.4" y="67.2">7</text>
<text x="120.9" y="70.8">LM393N</text>
<text x="157.9" y="67.2">4</text>
<text x="236.2" y="67.2">1</text>
<text x="236.2" y="69">2</text>
<text x="101.4" y="74.3">R15</text>
<text x="101.4" y="76.1">100k</text>
<text x="163.6" y="72.5">IRF7413 N-MOS</text>
<text x="239" y="72.5">12V_FAN</text>
<text x="217" y="85">VCC_12V</text>
<text x="225.8" y="85">VCC_220V</text>
<text x="211.6" y="95.7">M7</text>
<text x="236.2" y="95.6">4</text>
<text x="238.3" y="93.9">LS2 12V SPDT</text>
<text x="243.1" y="95.6">6</text>
<text x="32" y="99.2">VCC_12V</text>
<text x="112.1" y="101">VCC_12V</text>
<text x="159.7" y="99.2">Q3</text>
<text x="177.8" y="97.4">R16</text>
<text x="186.7" y="97.4">4.7k</text>
<text x="190.6" y="101">LED</text>
<text x="197" y="101">D9</text>
<text x="211.6" y="99.2">D10</text>
<text x="236.2" y="97.4">3</text>
<text x="236.2" y="101">5</text>
<text x="243.1" y="99.2">1</text>
<text x="257.5" y="99.2">1</text>
<text x="257.5" y="101">2</text>
<text x="261.4" y="97.4">J6</text>
<text x="78.6" y="108">D_WATER+</text>
<text x="115.2" y="105.4" transform="rotate(-90 115.2 105.4)">8</text>
<text x="131.6" y="104.5">TP3</text>
<text x="157.9" y="102.7">1</text>
<text x="157.9" y="106.3">2</text>
<text x="173.8" y="106.3">6</text>
<text x="173.8" y="104.5">7</text>
<text x="173.8" y="102.7">8</text>
<text x="236.2" y="102.7">2</text>
<text x="260.3" y="104.5">220V_PUMP</text>
<text x="23" y="109.9">C5</text>
<text x="23" y="111.5">100nF</text>
<text x="37.2" y="109.9">C6</text>
<text x="37.2" y="111.5">100nF</text>
<text x="51.4" y="109.9">C7</text>
<text x="51.4" y="111.5">47uF</text>
<text x="78.6" y="111.5">D_WATER-</text>
<text x="109.9" y="108.1">3</text>
<text x="109.9" y="111.6">2</text>
<text x="112.4" y="112.4">-</text>
<text x="112.4" y="108.8">+</text>
<text x="120.4" y="109.9">1</text>
<text x="120.9" y="108.1">U6A</text>
<text x="120.9" y="113.4">LM393N</text>
<text x="157.9" y="108.1">3</text>
<text x="157.9" y="109.9">4</text>
<text x="173.8" y="108.1">5</text>
<text x="236.2" y="109.9">1</text>
<text x="236.2" y="111.6">2</text>
<text x="240.1" y="108.1">J7</text>
<text x="101.4" y="117">R17</text>
<text x="101.4" y="118.8">100k</text>
<text x="115.2" y="116" transform="rotate(-90 115.2 116)">4</text>
<text x="163.6" y="115.2">IRF7413 N-MOS</text>
<text x="239" y="115.2">12V_PUMP</text>
<text x="217" y="129.4">VCC_12V</text>
<text x="225.8" y="129.4">VCC_220V</text>
<text x="238.3" y="136.5">LS3 12V SPDT</text>
<text x="19.6" y="143.7">J9</text>
<text x="30.3" y="138.3">VCC_220V</text>
<text x="159.7" y="141.9">Q4</text>
<text x="177.8" y="140.1">R18</text>
<text x="186.7" y="140.1">4.7k</text>
<text x="190.6" y="143.7">LED</text>
<text x="197" y="143.7">D11</text>
<text x="211.6" y="141.9">D12</text>
<text x="211.6" y="138.3">M7</text>
<text x="236.2" y="140.1">3</text>
<text x="236.2" y="143.6">5</text>
<text x="236.2" y="138.3">4</text>
<text x="243.1" y="138.3">6</text>
<text x="243.1" y="141.9">1</text>
<text x="257.5" y="141.9">1</text>
<text x="257.5" y="143.6">2</text>
<text x="261.4" y="140.1">J8</text>
<text x="24.4" y="145.4">1</text>
<text x="24.4" y="147.2">2</text>
<text x="131.6" y="147.2">TP4</text>
<text x="157.9" y="145.4">1</text>
<text x="157.9" y="149">2</text>
<text x="173.8" y="149">6</text>
<text x="173.8" y="147.2">7</text>
<text x="173.8" y="145.4">8</text>
<text x="236.2" y="145.4">2</text>
<text x="260.3" y="147.2">220V_HEATER</text>
<text x="19.6" y="150.8">220V</text>
<text x="78.6" y="150.7">D_HEATER+</text>
<text x="78.6" y="154.2">D_HEATER-</text>
<text x="109.9" y="150.7">5</text>
<text x="109.9" y="154.3">6</text>
<text x="112.4" y="155">-</text>
<text x="112.4" y="151.5">+</text>
<text x="120.4" y="152.5">7</text>
<text x="120.9" y="150.8">U6B</text>
<text x="157.9" y="150.7">3</text>
<text x="157.9" y="152.5">4</text>
<text x="173.8" y="150.7">5</text>
<text x="236.2" y="152.5">1</text>
<text x="236.2" y="154.3">2</text>
<text x="240.1" y="150.8">J10</text>
<text x="101.4" y="159.7">R19</text>
<text x="101.4" y="161.4">100k</text>
<text x="120.9" y="156.1">LM393N</text>
<text x="163.6" y="157.9">IRF7413 N-MOS</text>
<text x="239" y="157.9">12V_HEATER</text>
<text x="30.3" y="166.8">VCC_12V</text>
<text x="17.8" y="170.3">J11</text>
<text x="22.6" y="172.1">1</text>
<text x="22.6" y="173.9">2</text>
<text x="17.8" y="177.4">12V</text>
<text x="17.8" y="182.8">CON8</text>
<text x="24.9" y="182.8">12V</text>
<text x="28" y="184.5">1</text>
<text x="42.7" y="182.8">R20</text>
<text x="49.8" y="182.8">4.7k</text>
<text x="58.7" y="181.9">D13</text>
<text x="28" y="186.3">3</text>
<text x="28" y="188.1">2</text>
<text x="58.7" y="189.2">LED</text>
<text x="17.3" y="193.4">1</text>
<text x="25.5" y="193.1">2</text>
<text x="228.2" y="195.1">Title</text>
<text x="235.3" y="196.8">Vita's Raising - A smart flowerpot connected with the Internet</text>
<text x="228.2" y="200.4">Size</text>
<text x="229.9" y="202.2">A3</text>
<text x="235.3" y="200.4">Document Number</text>
<text x="235.3" y="202.2">Driver Board</text>
<text x="286.8" y="200.4">Rev</text>
<text x="288.6" y="202.2">A1</text>
<text x="228.2" y="205.7">Date:</text>
<text x="237.4" y="205.7">Monday, March 16, 2015</text>
<text x="263.7" y="205.7">Sheet</text>
<text x="272.6" y="205.7">2</text>
<text x="277.9" y="205.7">of</text>
<text x="283.3" y="205.7">2</text>
</g>
<g font-size="1.3">
<text x="30.8" y="1.3">5</text>
<text x="88.9" y="1.3">4</text>
<text x="147" y="1.3">3</text>
<text x="205" y="1.3">2</text>
<text x="263.1" y="1.3">1</text>
<text x=".5" y="28.4">D</text>
<text x="292.6" y="28.4">D</text>
<text x=".5" y="79.5">C</text>
<text x="292.6" y="79.5">C</text>
<text x=".5" y="130.6">B</text>
<text x="292.6" y="130.6">B</text>
<text x=".5" y="181.7">A</text>
<text x="292.6" y="181.7">A</text>
<text x="30.8" y="207.4">5</text>
<text x="88.9" y="207.4">4</text>
<text x="147" y="207.4">3</text>
<text x="205" y="207.4">2</text>
<text x="263.1" y="207.4">1</text>
</g>
</svg>
